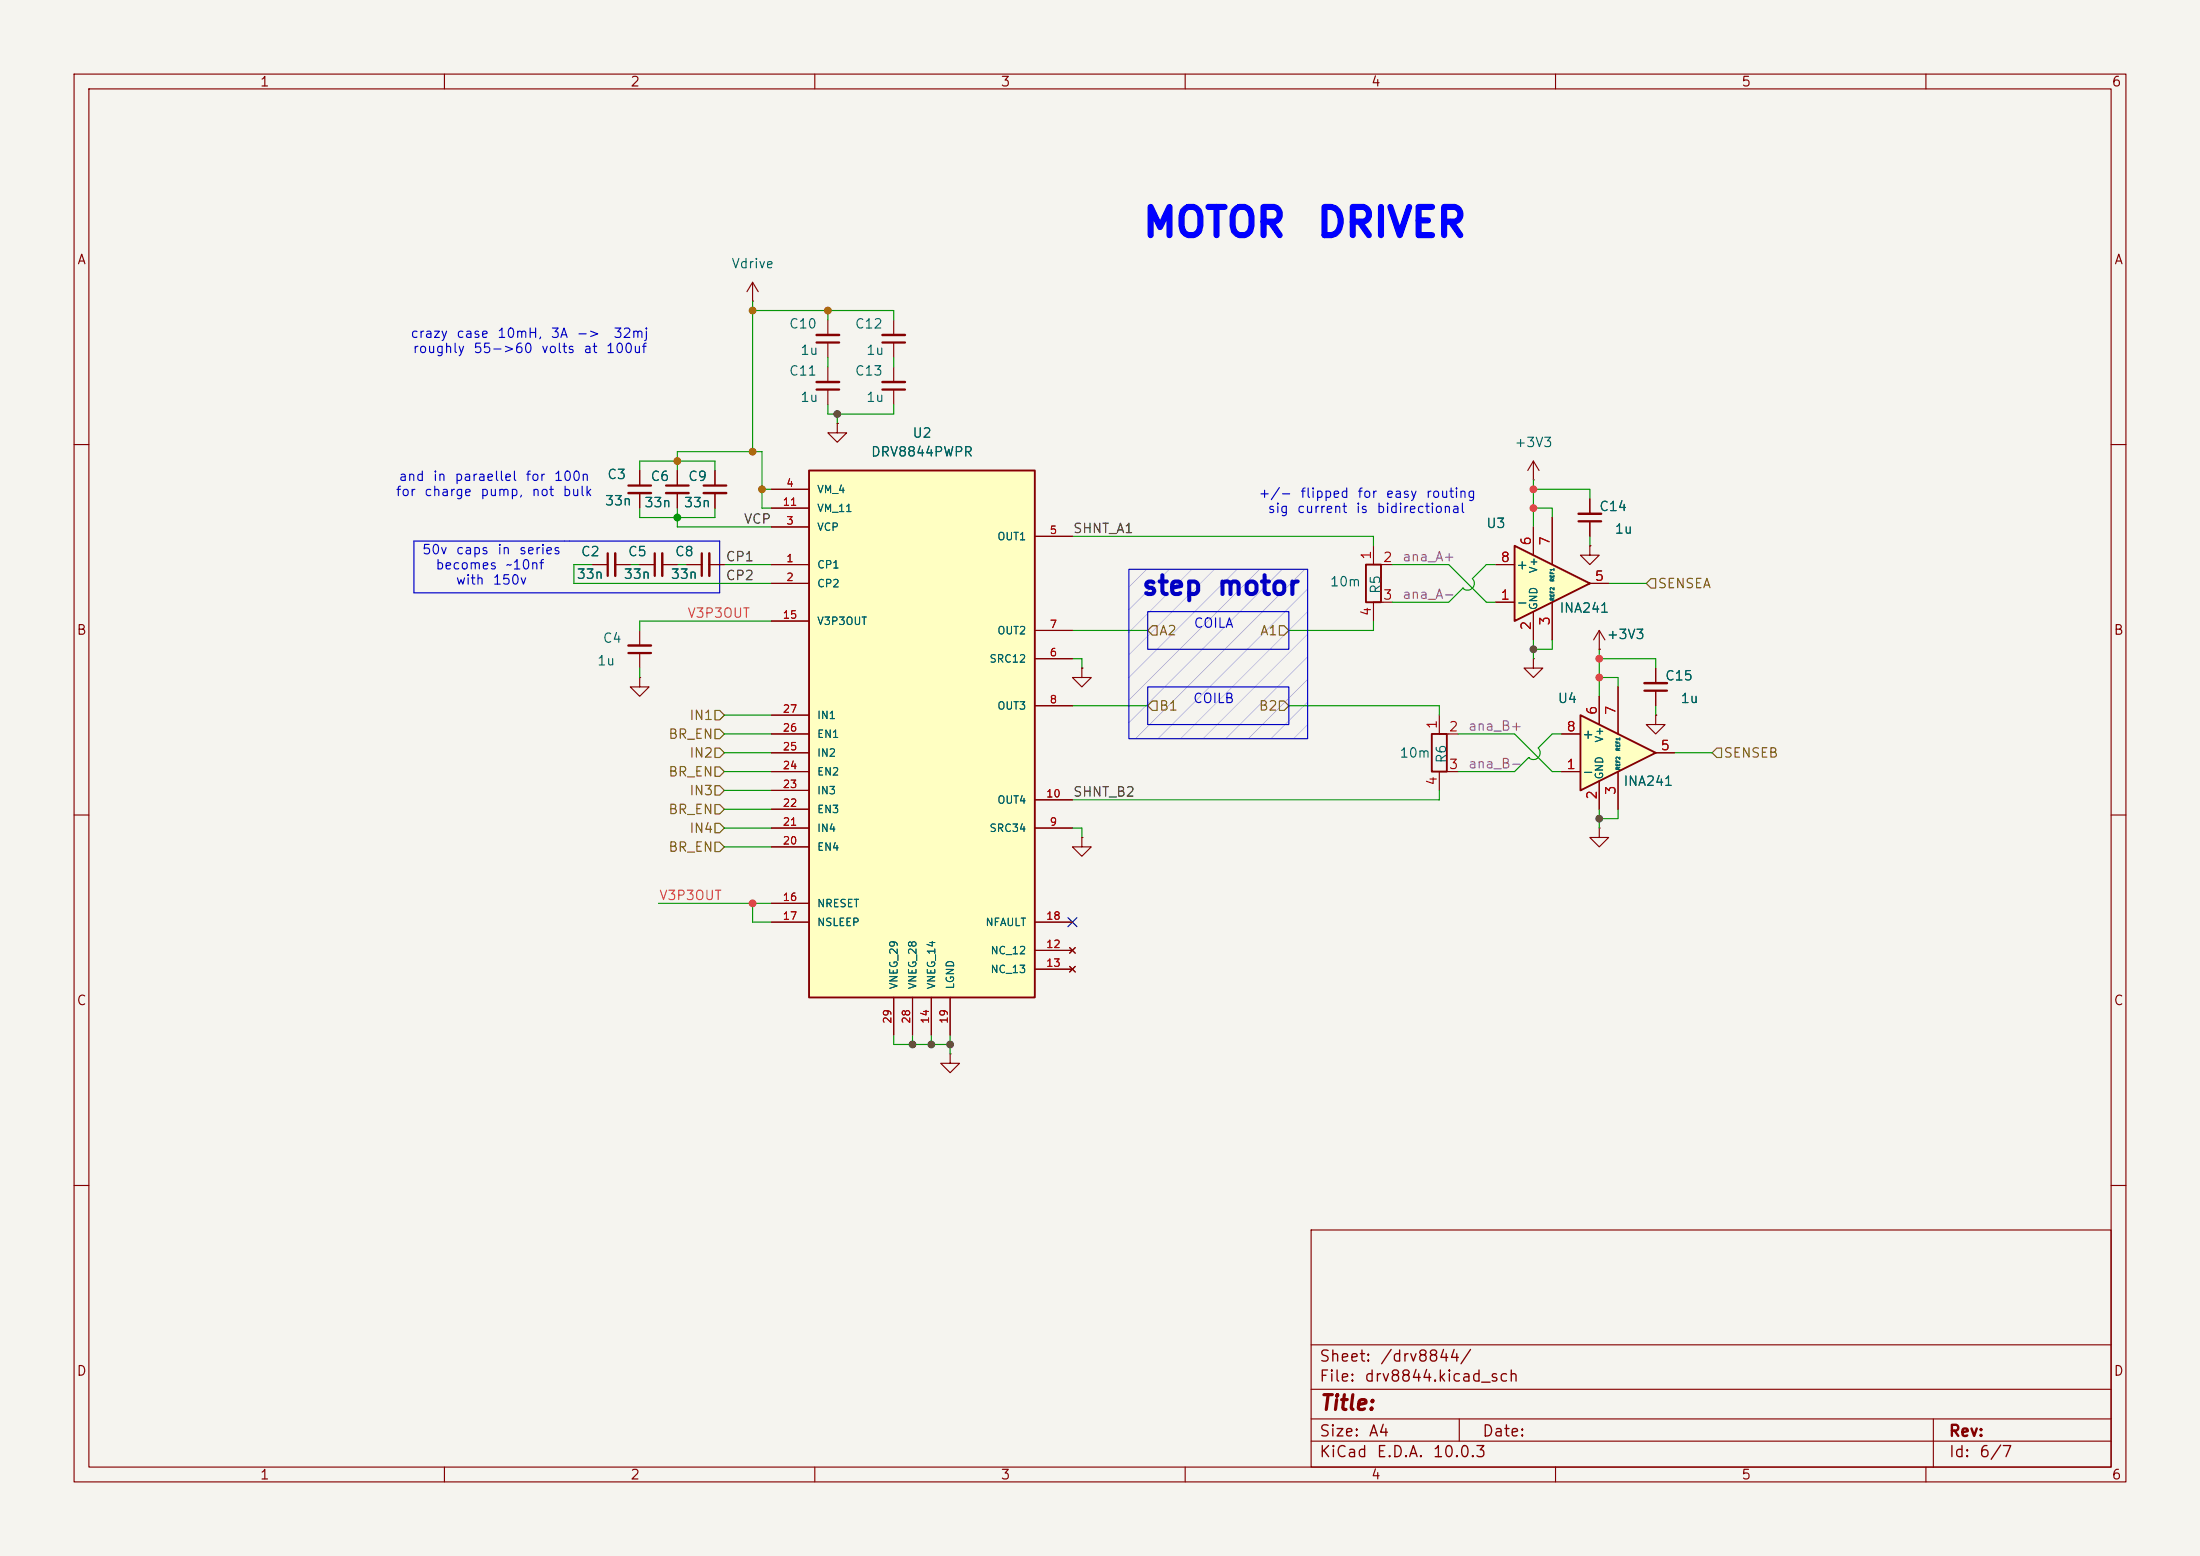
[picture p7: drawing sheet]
<svg xmlns="http://www.w3.org/2000/svg" width="297mm" height="210mm" viewBox="0 0 297 210" stroke-linecap="round" stroke-linejoin="round" font-family="sans-serif">
<path d="M0 0h297v210h-297z" fill="#f5f4ef" stroke="#f5f4ef" stroke-width=".14"/>
<g fill="none" stroke="#840000" stroke-width=".15">
<path d="M10 10h277v190h-277zM12 12h273v186h-273zM60 10v2M110 10v2M160 10v2M210 10v2M260 10v2M10 60h2M285 60h2M10 110h2M285 110h2M10 160h2"/>
<path d="M177 166h108v32h-108zM285 160h2M60 198v2M110 198v2M160 198v2M177 194.5h108M177 191.5h108M177 187.5h108M177 181.5h108M197 191.5v3M210 198v2M260 198v2"/>
<path d="M261 191.5v6.5"/>
</g>
<g fill="#9999e7">
<path d="M153.3 99.7l22.9-22.9-22.9 22.9z"/>
<path d="M176.5 79.5h.1l-20.3 20.2z"/>
<path d="M159.4 99.7l17.2-17.2-17.2 17.2z"/>
<path d="M162.4 99.7l14.2-14.1-14.1 14.1z"/>
<path d="M176.5 88.6l.1 .1-11.1 11z"/>
<path d="M168.5 99.7l8.1-8-8 8z"/>
<path d="M171.6 99.7l5-5-5 5z"/>
<path d="M176.5 97.8h.1l-2 1.9z"/>
<path d="M152.4 97.5l20.7-20.7-20.7 20.8z"/>
<path d="M152.4 94.5l17.7-17.7-17.7 17.7z"/>
<path d="M152.4 91.4l14.6-14.6-14.6 14.7z"/>
<path d="M152.4 88.4l11.6-11.6-11.6 11.6z"/>
<path d="M152.4 85.3l8.5-8.5-8.5 8.6z"/>
<path d="M152.4 82.3l5.5-5.5-5.5 5.5z"/>
<path d="M152.4 79.2l2.4-2.4-2.4 2.5z"/>
</g>
<g fill="none" stroke="#840000" stroke-width=".15">
<path d="M111.8 43.2v2M111.8 46.2v2.1M111.8 49.5v2.1M111.8 52.6v2M113 57.2v1.2h1.3l-1.3 1.3-1.2-1.3h1.2M113 57.2h.1M80 76.2h2M83.1 76.2h2M86.4 63.5v2M86.4 66.5v2.1M86.4 76.2h2M89.4 76.2h2"/>
<path d="M92.7 76.2h2M95.8 76.2h2M96.5 63.5v2M96.5 66.5v2.1M214.6 73.7v1.2h1.3l-1.3 1.3-1.2-1.3h1.2M214.6 73.7h.1M86.4 91.4v1.3h1.2l-1.2 1.3-1.3-1.3h1.3M86.4 91.4h.1M86.4 85.1v2M86.4 88.1v2.1"/>
</g>
<path d="M110.2 46.2h3.1M110.2 52.6h3.1M82 74.7v3M84.8 65.5h3.1M88.4 74.7v3M94.7 74.7v3M95 65.5h3M84.8 88.1h3.1" fill="none" stroke="#840000" stroke-width=".3"/>
<path d="M110.2 45.2h3.1M110.2 51.6h3.1M83.1 74.7v3M84.8 66.5h3.1M89.4 74.7v3M95 66.5h3M95.8 74.7v3M84.8 87.1h3.1" fill="none" stroke="#840000" stroke-width=".33"/>
<path d="M204.5 73.7l10.1 5-10.1 5.1z" fill="#ffffc2"/>
<path d="M184.4 76.2h2v5.1h-2zM204.5 73.7l10.1 5-10.1 5.1zM193.3 99.1h2v5h-2z" fill="none" stroke="#840000" stroke-width=".25"/>
<g fill="none" stroke="#840000" stroke-width=".15">
<path d="M185.4 73.7v2.5h2.6M201.9 76.2h2.6M207 64.8h.1M207 62.2v2.6M207 71.1v3.8M207 62.2l-.8 1.3M207 62.2l.8 1.3M209.5 69.9v6.3M214.6 78.7h2.6M146 90.2v1.2h1.3l-1.3 1.3-1.2-1.3h1.2M146 90.2h.1M188 81.3h-2.6v2.5"/>
<path d="M194.3 96.5v2.6h2.5M201.9 81.3h2.6M207 88.9v1.3h1.3l-1.3 1.2-1.3-1.2h1.3M207 88.9h.1M207 82.6v3.8M209.5 81.3v5.1M196.8 104.1h-2.5v2.6M215.9 111.8v1.2h1.3l-1.3 1.3-1.3-1.3h1.3M215.9 111.8h.1"/>
</g>
<path d="M109.2 63.5h30.5v71.1h-30.5z" fill="#ffffc2"/>
<path d="M109.2 63.5h30.5v71.1h-30.5z" fill="none" stroke="#840000" stroke-width=".25"/>
<g fill="none" stroke="#840000" stroke-width=".15">
<path d="M101.6 38.1l-.8 1.3M101.6 38.1l.8 1.3M101.6 38.1v2.5M101.6 40.6h.1M120.6 43.2v2M120.6 46.2v2.1M120.6 49.5v2.1M120.6 52.6v2M91.4 63.5v2M91.4 66.5v2.1M104.1 66h5.1M104.1 68.6h5.1"/>
<path d="M104.1 76.2h5.1M104.1 78.7h5.1M104.1 71.1h5.1M139.7 72.4h5.1M104.1 99.1h5.1M104.1 96.5h5.1M104.1 83.8h5.1M139.7 88.9h5.1M139.7 85.1h5.1M139.7 95.3h5.1M215.9 87.6h.1M215.9 85.1l-.8 1.3"/>
<path d="M215.9 85.1l.8 1.3M215.9 85.1v2.5M223.5 96.5v1.3h1.3l-1.3 1.3-1.3-1.3h1.3M223.5 96.5h.1M223.5 90.2v2M223.5 93.2v2.1M104.1 111.8h5.1M104.1 114.3h5.1M104.1 109.2h5.1M104.1 106.7h5.1M104.1 104.1h5.1M104.1 101.6h5.1"/>
<path d="M139.7 111.8h5.1M139.7 108h5.1M146 113v1.3h1.3l-1.3 1.3-1.2-1.3h1.2M146 113h.1M104.1 121.9h5.1M104.1 124.5h5.1M120.6 134.6v5.1M123.2 134.6v5.1M125.7 134.6v5.1M128.3 134.6v5.1M139.7 128.3h5.1M139.7 130.8h5.1"/>
<path d="M139.7 124.5h5.1M144.4 127.9l.8 .8M144.4 130.4l.8 .8M145.2 127.9l-.8 .8M145.2 130.4l-.8 .8M128.3 142.2v1.3h1.2l-1.2 1.3-1.3-1.3h1.3M128.3 142.2h.1"/>
</g>
<path d="M119.1 46.2h3.1M119.1 52.6h3.1M89.9 65.5h3.1M222 93.2h3" fill="none" stroke="#840000" stroke-width=".3"/>
<path d="M119.1 45.2h3.1M119.1 51.6h3.1M89.9 66.5h3.1M222 92.2h3" fill="none" stroke="#840000" stroke-width=".33"/>
<path d="M213.4 96.5l10.1 5.1-10.1 5.1z" fill="#ffffc2"/>
<path d="M213.4 96.5l10.1 5.1-10.1 5.1z" fill="none" stroke="#840000" stroke-width=".25"/>
<g fill="none" stroke="#840000" stroke-width=".15">
<path d="M113 57.2h.1M80 76.2h2M83.1 76.2h2M86.4 76.2h2M86.4 63.5v2M86.4 66.5v2.1M89.4 76.2h2M91.4 63.5v2M91.4 66.5v2.1M92.7 76.2h2M95.8 76.2h2M96.5 63.5v2"/>
<path d="M96.5 66.5v2.1M104.1 66h5.1M104.1 68.6h5.1M104.1 76.2h5.1M104.1 78.7h5.1M104.1 71.1h5.1M139.7 72.4h5.1M201.9 76.2h2.6M207 71.1v3.8M209.5 69.9v6.3M214.6 73.7h.1M214.6 67.3v2"/>
<path d="M214.6 70.4v2M214.6 78.7h2.6M104.1 99.1h5.1M104.1 96.5h5.1M104.1 83.8h5.1M139.7 88.9h5.1M139.7 85.1h5.1M139.7 95.3h5.1M146 90.2h.1M201.9 81.3h2.6M207 82.6v3.8M209.5 81.3v5.1"/>
<path d="M210.8 99.1h2.6M215.9 87.6h.1M215.9 94v3.8M218.4 92.7v6.4M223.5 96.5h.1M223.5 90.2v2M223.5 93.2v2.1M104.1 104.1h5.1M104.1 101.6h5.1M104.1 111.8h5.1M104.1 114.3h5.1M104.1 109.2h5.1"/>
<path d="M104.1 106.7h5.1M139.7 111.8h5.1M139.7 108h5.1M146 113h.1M210.8 104.1h2.6M215.9 105.4v3.8M218.4 104.1v5.1M223.5 101.6h2.6M104.1 121.9h5.1M104.1 124.5h5.1M120.6 134.6v5.1M123.2 134.6v5.1"/>
<path d="M125.7 134.6v5.1M128.3 134.6v5.1M139.7 128.3h5.1M139.7 130.8h5.1M139.7 124.5h5.1M144.4 127.9l.8 .8M144.4 130.4l.8 .8M145.2 127.9l-.8 .8M145.2 130.4l-.8 .8"/>
</g>
<path d="M213.1 70.4h3.1" fill="none" stroke="#840000" stroke-width=".3"/>
<path d="M213.1 69.3h3.1" fill="none" stroke="#840000" stroke-width=".33"/>
<g fill="none" stroke="#725600" stroke-width=".15">
<path d="M222.9 78.1h.6v1.3h-.6l-.7-.7zM96.5 95.9h.7l.6 .6-.6 .7h-.7zM96.5 98.4h.7l.6 .7-.6 .6h-.7zM154.9 85.1l.7-.6h.6v1.2h-.6zM155.6 94.6h.6v1.3h-.6l-.7-.6zM172.7 94.6h.7l.6 .7-.6 .6h-.7zM172.7 84.5h.7l.6 .6-.6 .6h-.7zM96.5 108.6h.7l.6 .6-.6 .7h-.7zM96.5 113.7h.7l.6 .6-.6 .6h-.7zM96.5 111.1h.7l.6 .7-.6 .6h-.7zM96.5 106h.7l.6 .7-.6 .6h-.7zM96.5 101h.7l.6 .6-.6 .6h-.7z"/>
<path d="M96.5 103.5h.7l.6 .6-.6 .7h-.7zM231.8 101h.6v1.2h-.6l-.7-.6z"/>
</g>
<path d="M55.9 73h41.3v7h-41.3zM152.4 76.8h24.1v22.9h-24.1zM154.9 92.7h19.1v5.1h-19.1zM154.9 82.6h19.1v5h-19.1z" fill="none" stroke="#0000c2" stroke-width=".15"/>
<g fill="none" stroke="#009600" stroke-width=".15">
<path d="M101.6 40.6v20.4M101.6 41.9h19v1.3M111.8 54.6v1.3h8.8v-1.3M111.8 41.9v1.3M111.8 48.3v1.2M113 55.9v1.3M120.6 48.3v1.2M80 76.2h-2.5v2.5h26.6M85.1 76.2h1.3M86.4 63.5v-1.3h10.1v1.3M86.4 68.6v1.3h10.1v-1.3M91.4 63.5v-2.5h11.5v7.6h1.2"/>
<path d="M91.4 68.6v2.5h12.7M91.4 76.2h1.3M97.8 76.2h6.3M102.9 66h1.2M144.8 72.4h40.6v1.3M188 76.2h7.6l5.1 5.1h1.2M197.5 79.4h.1M197.5 79.4l-1.9 1.9h-7.6M201.9 76.2h-1.2l-1.9 1.9a.91 .91 0 0 1 0 1.3 .91 .91 0 0 1-1.3 0M207 68.6h2.5v1.3M207 64.8v6.3M207 66h7.6v1.3"/>
<path d="M214.6 72.4v1.3M217.2 78.7h5M86.4 90.2v1.2M97.8 99.1h6.3M97.8 96.5h6.3M104.1 83.8h-17.7v1.3M144.8 88.9h1.2v1.3M144.8 85.1h10.1M144.8 95.3h10.1M174 95.3h20.3v1.2M185.4 83.8v1.3h-11.4M196.8 99.1h7.7l5 5h1.3"/>
<path d="M207 86.4v2.5M209.5 86.4v1.2h-2.5M210.8 99.1h-1.3l-1.8 1.9a.91 .91 0 0 1 0 1.2 .91 .91 0 0 1-1.3 0M215.9 88.9h7.6v1.3M215.9 87.6v6.4M215.9 91.4h2.5v1.3M223.5 95.3v1.2M97.8 114.3h6.3M97.8 109.2h6.3M97.8 111.8h6.3M97.8 101.6h6.3M97.8 104.1h6.3"/>
<path d="M97.8 106.7h6.3M144.8 111.8h1.2v1.2M194.3 106.7v1.3h-49.5M206.4 102.2h.1M206.4 102.2l-1.9 1.9h-7.7M215.9 109.2v2.6M218.4 109.2v1.3h-2.5M226.1 101.6h5M88.9 121.9h15.2M101.6 121.9v2.6h2.5M120.6 139.7v1.3h7.7M123.2 139.7v1.3"/>
<path d="M125.7 139.7v1.3M128.3 139.7v2.5"/>
</g>
<path d="M144.2 123.9l1.2 1.2M145.4 123.9l-1.2 1.2" fill="none" stroke="#000084" stroke-width=".15"/>
<g fill="#a96500" stroke="#a96500" stroke-width=".14">
<circle cx="111.8" cy="41.9" r=".46"/>
<circle cx="101.6" cy="41.9" r=".46"/>
<circle cx="101.6" cy="61" r=".46"/>
<circle cx="102.9" cy="66" r=".46"/>
<circle cx="91.4" cy="62.2" r=".46"/>
</g>
<g fill="#ff4145" stroke="#ff4145" stroke-width=".14">
<circle cx="207" cy="66" r=".46"/>
<circle cx="207" cy="68.6" r=".46"/>
<circle cx="101.6" cy="121.9" r=".46"/>
<circle cx="215.9" cy="88.9" r=".46"/>
<circle cx="215.9" cy="91.4" r=".46"/>
</g>
<g fill="#484848" stroke="#484848" stroke-width=".14">
<circle cx="113" cy="55.9" r=".46"/>
<circle cx="215.9" cy="110.5" r=".46"/>
<circle cx="207" cy="87.6" r=".46"/>
<circle cx="125.7" cy="141" r=".46"/>
<circle cx="123.2" cy="141" r=".46"/>
<circle cx="128.3" cy="141" r=".46"/>
</g>
<circle cx="91.4" cy="69.9" r=".46" fill="#009600" stroke="#009600" stroke-width=".14"/>
<g font-size="3.8" fill="#00f">
<text x="154.1" y="32.9">MOTOR</text>
<text x="177.5" y="32.9">DRIVER</text>
</g>
<text font-size="2.5" fill="#0000c2" x="154" y="80.9">step motor</text>
<text font-size="2" fill="#840000" x="178" y="190.8">Title:</text>
<g font-size="1.5" fill="#840000">
<text x="178" y="184.2">Sheet:</text>
<text x="186.2" y="184.2">/drv8844/</text>
<text x="178" y="186.9">File:</text>
<text x="184.1" y="186.9">drv8844.kicad_sch</text>
<text x="178" y="197.1">KiCad</text>
<text x="178" y="194.3">Size:</text>
<text x="184.7" y="194.3">A4</text>
<text x="185.7" y="197.1">E.D.A.</text>
<text x="193.3" y="197.1">10.0.3</text>
<text x="200" y="194.3">Date:</text>
<text x="263" y="194.3">Rev:</text>
<text x="263" y="197.1">Id:</text>
<text x="267.1" y="197.1">6/7</text>
</g>
<g font-size="1.3" fill="#840000">
<text x="35" y="12">1</text>
<text x="85" y="12">2</text>
<text x="135" y="12">3</text>
<text x="185" y="12">4</text>
<text x="235" y="12">5</text>
<text x="285" y="12">6</text>
<text x="10.3" y="36">A</text>
<text x="285.3" y="36">A</text>
<text x="10.3" y="86">B</text>
<text x="285.3" y="86">B</text>
<text x="10.3" y="136">C</text>
<text x="285.3" y="136">C</text>
<text x="10.3" y="186">D</text>
<text x="285.3" y="186">D</text>
<text x="35" y="200">1</text>
<text x="85" y="200">2</text>
<text x="135" y="200">3</text>
<text x="185" y="200">4</text>
<text x="235" y="200">5</text>
<text x="285" y="200">6</text>
</g>
<g font-size="1.3" fill="#006464">
<text x="98.7" y="36.5">Vdrive</text>
<text x="106.4" y="44.7">C10</text>
<text x="115.3" y="44.7">C12</text>
<text x="106.4" y="51">C11</text>
<text x="108" y="48.2">1u</text>
<text x="115.3" y="51">C13</text>
<text x="116.8" y="48.2">1u</text>
<text x="108" y="54.6">1u</text>
<text x="116.8" y="54.6">1u</text>
<text x="123.1" y="59.4">U2</text>
<text x="81.9" y="65">C3</text>
<text x="87.7" y="65.2">C6</text>
<text x="92.8" y="65.2">C9</text>
<text x="117.5" y="61.9">DRV8844PWPR</text>
<text x="204.4" y="60.7">+3V3</text>
<text x="81.6" y="68.5">33n</text>
<text x="86.9" y="68.8">33n</text>
<text x="92.2" y="68.8">33n</text>
<text x="200.6" y="71.6">U3</text>
<text x="215.8" y="69.3">C14</text>
<text x="78.3" y="75.4">C2</text>
<text x="84.7" y="75.4">C5</text>
<text x="91" y="75.4">C8</text>
<text x="204.6" y="77.2">+</text>
<text x="217.9" y="72.3">1u</text>
<text x="77.8" y="78.4">33n</text>
<text x="84.1" y="78.4">33n</text>
<text x="90.5" y="78.4">33n</text>
<text x="179.5" y="79.5">10m</text>
<text x="186.6" y="80.3" transform="rotate(-90 186.6 80.3)">R5</text>
<text x="204.6" y="82.3">-</text>
<text x="210.4" y="83">INA241</text>
<text x="81.3" y="87.1">C4</text>
<text x="216.8" y="86.6">+3V3</text>
<text x="80.5" y="90.1">1u</text>
<text x="210.2" y="95.2">U4</text>
<text x="224.7" y="92.2">C15</text>
<text x="226.8" y="95.2">1u</text>
<text x="213.5" y="100">+</text>
<text x="188.9" y="102.6">10m</text>
<text x="195.5" y="103.1" transform="rotate(-90 195.5 103.1)">R6</text>
<text x="213.5" y="105.1">-</text>
<text x="219.1" y="106.4">INA241</text>
</g>
<g font-size="1.3" fill="#0000c2">
<text x="55.3" y="45.9">crazy</text>
<text x="55.6" y="48">roughly</text>
<text x="61.5" y="45.9">case</text>
<text x="63.8" y="48">55-&gt;60</text>
<text x="67" y="45.9">10mH,</text>
<text x="73" y="48">volts</text>
<text x="74.3" y="45.9">3A</text>
<text x="77.7" y="45.9">-&gt;</text>
<text x="78.7" y="48">at</text>
<text x="81.7" y="48">100uf</text>
<text x="82.7" y="45.9">32mj</text>
<text x="53.7" y="65.2">and</text>
<text x="58.4" y="65.2">in</text>
<text x="61.3" y="65.2">paraellel</text>
<text x="70.9" y="65.2">for</text>
<text x="74.7" y="65.2">100n</text>
<text x="53.3" y="67.3">for</text>
<text x="57.2" y="67.3">charge</text>
<text x="64.8" y="67.3">pump,</text>
<text x="71.7" y="67.3">not</text>
<text x="75.9" y="67.3">bulk</text>
<text x="169.8" y="67.5">+/-</text>
<text x="171" y="69.6">sig</text>
<text x="175" y="69.6">current</text>
<text x="175.5" y="67.5">flipped</text>
<text x="182.9" y="69.6">is</text>
<text x="183.2" y="67.5">for</text>
<text x="185.7" y="69.6">bidirectional</text>
<text x="187" y="67.5">easy</text>
<text x="192.4" y="67.5">routing</text>
<text x="56.9" y="75.1">50v</text>
<text x="58.7" y="77.2">becomes</text>
<text x="61.5" y="75.1">caps</text>
<text x="67" y="75.1">in</text>
<text x="68.2" y="77.2">~10nf</text>
<text x="70" y="75.1">series</text>
<text x="61.4" y="79.2">with</text>
<text x="66.4" y="79.2">150v</text>
<text x="161.1" y="85">COILA</text>
<text x="161" y="95.2">COILB</text>
</g>
<g font-size="1.3" fill="#0f0f0f">
<text x="100.3" y="71">VCP</text>
<text x="97.9" y="76.1">CP1</text>
<text x="144.8" y="72.3">SHNT_A1</text>
<text x="97.9" y="78.6">CP2</text>
<text x="144.8" y="107.8">SHNT_B2</text>
</g>
<g font-size="1.3" fill="#a90000">
<text x="185.4" y="75.6" transform="rotate(-90 185.4 75.6)">1</text>
<text x="186.6" y="76.2">2</text>
<text x="202.5" y="76.2">8</text>
<text x="207" y="73.7" transform="rotate(-90 207 73.7)">6</text>
<text x="209.5" y="73.7" transform="rotate(-90 209.5 73.7)">7</text>
<text x="185.4" y="83.3" transform="rotate(-90 185.4 83.3)">4</text>
<text x="186.6" y="81.3">3</text>
<text x="202.5" y="81.3">1</text>
<text x="215.2" y="78.7">5</text>
<text x="207" y="85.2" transform="rotate(-90 207 85.2)">2</text>
<text x="209.5" y="84.5" transform="rotate(-90 209.5 84.5)">3</text>
<text x="194.3" y="98.5" transform="rotate(-90 194.3 98.5)">1</text>
<text x="195.5" y="99">2</text>
<text x="211.4" y="99">8</text>
<text x="215.9" y="96.6" transform="rotate(-90 215.9 96.6)">6</text>
<text x="218.4" y="96.6" transform="rotate(-90 218.4 96.6)">7</text>
<text x="224.1" y="101.6">5</text>
<text x="194.3" y="106.1" transform="rotate(-90 194.3 106.1)">4</text>
<text x="195.5" y="104.1">3</text>
<text x="211.4" y="104.1">1</text>
<text x="218.4" y="107.4" transform="rotate(-90 218.4 107.4)">3</text>
<text x="215.9" y="108" transform="rotate(-90 215.9 108)">2</text>
</g>
<g font-size="1.3" fill="#7e3c88">
<text x="189.2" y="76.1">ana_A+</text>
<text x="189.2" y="81.2">ana_A-</text>
<text x="198.1" y="98.9">ana_B+</text>
<text x="198.1" y="104">ana_B-</text>
</g>
<g font-size="1.3" fill="#ff4145">
<text x="92.7" y="83.7">V3P3OUT</text>
<text x="88.9" y="121.8">V3P3OUT</text>
</g>
<g font-size="1.3" fill="#725600">
<text x="223.7" y="79.7">SENSEA</text>
<text x="156.4" y="86.1">A2</text>
<text x="170" y="86.1">A1</text>
<text x="90.1" y="100">BR_EN</text>
<text x="93" y="97.5">IN1</text>
<text x="156.4" y="96.2">B1</text>
<text x="169.8" y="96.2">B2</text>
<text x="90.1" y="105.1">BR_EN</text>
<text x="93" y="107.7">IN3</text>
<text x="93" y="102.6">IN2</text>
<text x="232.6" y="102.6">SENSEB</text>
<text x="90.1" y="110.2">BR_EN</text>
<text x="93" y="112.7">IN4</text>
<text x="90.1" y="115.3">BR_EN</text>
</g>
<g font-size="1" fill="#a90000">
<text x="106.1" y="66">4</text>
<text x="105.6" y="68.5">11</text>
<text x="106.1" y="71">3</text>
<text x="106.1" y="76.1">1</text>
<text x="141.6" y="72.3">5</text>
<text x="105.6" y="83.7">15</text>
<text x="106.1" y="78.7">2</text>
<text x="141.6" y="88.8">6</text>
<text x="141.6" y="85">7</text>
<text x="141.6" y="95.2">8</text>
<text x="105.6" y="101.5">25</text>
<text x="105.6" y="99">26</text>
<text x="105.6" y="96.4">27</text>
<text x="105.6" y="106.6">23</text>
<text x="105.6" y="104.1">24</text>
<text x="141.1" y="107.9">10</text>
<text x="105.6" y="111.7">21</text>
<text x="105.6" y="109.1">22</text>
<text x="141.6" y="111.7">9</text>
<text x="105.6" y="114.2">20</text>
<text x="105.6" y="121.8">16</text>
<text x="105.6" y="124.4">17</text>
<text x="141.1" y="124.4">18</text>
<text x="141.1" y="128.2">12</text>
<text x="141.1" y="130.7">13</text>
<text x="120.6" y="138.3" transform="rotate(-90 120.6 138.3)">29</text>
<text x="123.1" y="138.3" transform="rotate(-90 123.1 138.3)">28</text>
<text x="125.7" y="138.3" transform="rotate(-90 125.7 138.3)">14</text>
<text x="128.2" y="138.3" transform="rotate(-90 128.2 138.3)">19</text>
</g>
<g font-size="1" fill="#006464">
<text x="110.2" y="66.8">VM_4</text>
<text x="110.2" y="69.4">VM_11</text>
<text x="110.2" y="71.9">VCP</text>
<text x="110.2" y="77">CP1</text>
<text x="134.6" y="73.2">OUT1</text>
<text x="207.8" y="77.4" transform="rotate(-90 207.8 77.4)">V+</text>
<text x="110.2" y="79.5">CP2</text>
<text x="207.8" y="82.4" transform="rotate(-90 207.8 82.4)">GND</text>
<text x="110.2" y="84.6">V3P3OUT</text>
<text x="133.5" y="89.7">SRC12</text>
<text x="134.6" y="85.9">OUT2</text>
<text x="110.2" y="99.8">EN1</text>
<text x="110.2" y="97.3">IN1</text>
<text x="134.6" y="96">OUT3</text>
<text x="216.7" y="100.3" transform="rotate(-90 216.7 100.3)">V+</text>
<text x="110.2" y="107.5">IN3</text>
<text x="110.2" y="104.9">EN2</text>
<text x="110.2" y="102.4">IN2</text>
<text x="216.7" y="105.3" transform="rotate(-90 216.7 105.3)">GND</text>
<text x="110.2" y="112.5">IN4</text>
<text x="110.2" y="110">EN3</text>
<text x="133.5" y="112.5">SRC34</text>
<text x="134.6" y="108.7">OUT4</text>
<text x="110.2" y="115.1">EN4</text>
<text x="110.2" y="122.7">NRESET</text>
<text x="110.2" y="125.2">NSLEEP</text>
<text x="133" y="125.2">NFAULT</text>
<text x="133.6" y="129">NC_12</text>
<text x="133.6" y="131.6">NC_13</text>
<text x="121.4" y="133.6" transform="rotate(-90 121.4 133.6)">VNEG_29</text>
<text x="124" y="133.6" transform="rotate(-90 124 133.6)">VNEG_28</text>
<text x="126.5" y="133.6" transform="rotate(-90 126.5 133.6)">VNEG_14</text>
<text x="129" y="133.6" transform="rotate(-90 129 133.6)">LGND</text>
</g>
<g font-size=".5" fill="#006464">
<text x="209.9" y="81.2" transform="rotate(-90 209.9 81.2)">REF2</text>
<text x="209.9" y="78.6" transform="rotate(-90 209.9 78.6)">REF1</text>
<text x="218.8" y="101.4" transform="rotate(-90 218.8 101.4)">REF1</text>
<text x="218.8" y="104" transform="rotate(-90 218.8 104)">REF2</text>
</g>
</svg>
